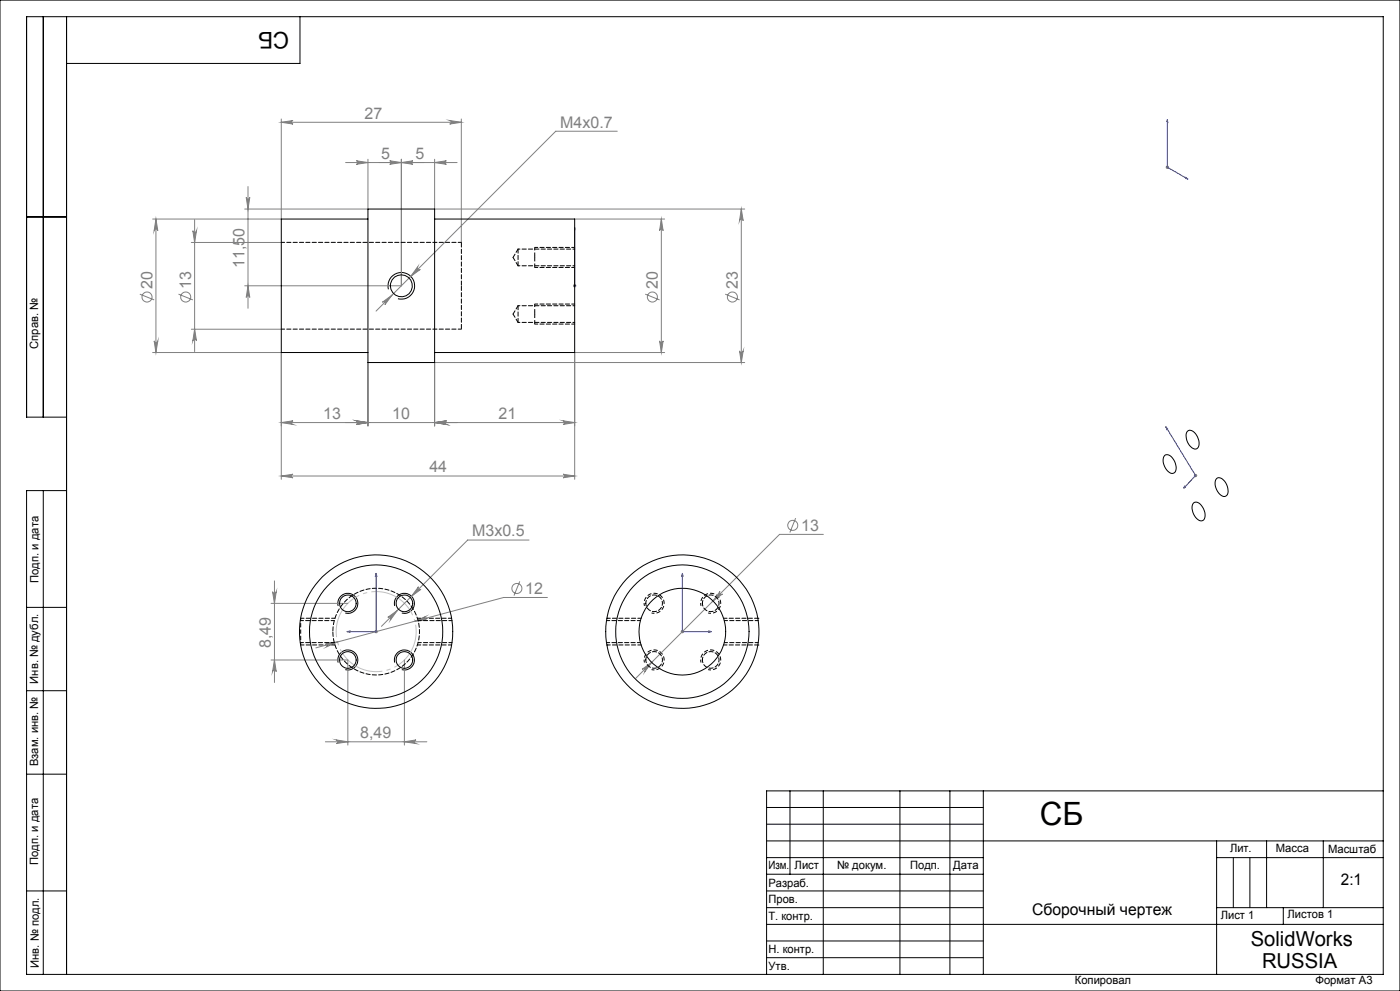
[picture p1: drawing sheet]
<svg xmlns="http://www.w3.org/2000/svg" width="420mm" height="297mm" viewBox="0 0 420 297" stroke-linecap="round" stroke-linejoin="round" font-family="sans-serif">
<g fill="none" stroke="#808080" stroke-width=".3">
<path d="M84.4 36.7l3.5-.6a.53 .53 0 0 0-.5 .6 .53 .53 0 0 0 .5 .5zM84.4 35.7v29.9h-38.6M84.4 36.7h54M134.9 36.1l3.5 .6-3.5 .5a.53 .53 0 0 0 .5-.5 .53 .53 0 0 0-.5-.6zM138.4 35.7v36.9M185.2 39.3h-18.5l-53.9 53.9M73.9 59.2a.53 .53 0 0 0 .5 .5 .53 .53 0 0 0 .5-.5l-.5 3.4zM74.4 55.9v36.5M103.7 48.7h33.4M106.9 48.2l3.5 .5-3.5 .5a.53 .53 0 0 0 .5-.5 .53 .53 0 0 0-.5-.5zM110.4 47.7v14.9h-37M116.9 48.2l3.5 .5-3.5 .5a.53 .53 0 0 0 .5-.5 .53 .53 0 0 0-.5-.5z"/>
<path d="M120.4 48.7l3.5-.5a.53 .53 0 0 0-.5 .5 .53 .53 0 0 0 .5 .5zM120.4 47.7v38h-47M130.4 48.7l3.5-.5a.53 .53 0 0 0-.5 .5 .53 .53 0 0 0 .5 .5zM130.4 47.7v14.9M349.7 50.1h1M349.8 49.8l.8 .7M350.2 49.6v1M350.6 49.8l-.8 .7M46.8 65.6v40.1M46.8 65.6l.5 3.5a.55 .55 0 0 0-.5-.5 .55 .55 0 0 0-.6 .5zM57.4 72.7h27M57.9 69.1a.55 .55 0 0 0 .5 .6 .55 .55 0 0 0 .5-.6l-.5 3.6z"/>
<path d="M58.4 65.9v39.5M125.3 80a.55 .55 0 0 0 0 .7 .55 .55 0 0 0 .8 0l-2.9 2.1zM130.4 62.6h93M172.4 65.6h27M198.4 65.6v40.1M198.4 65.6l.5 3.5a.53 .53 0 0 0-.5-.5 .53 .53 0 0 0-.5 .5zM222.4 62.6v46.1M222.4 62.6l.6 3.5a.55 .55 0 0 0-.6-.5 .55 .55 0 0 0-.5 .5zM41.9 88.2l4.3 1.7M53.6 88.2l4.3 1.7M57.4 98.7h27M58.4 98.7l.5 3.5a.55 .55 0 0 0-.5-.5 .55 .55 0 0 0-.5 .5z"/>
<path d="M74.4 85.7l.5 3.4a.53 .53 0 0 0-.5-.5 .53 .53 0 0 0-.5 .5zM114.7 90.6l2.9-2.1-2.1 2.8a.52 .52 0 0 0 0-.7 .52 .52 0 0 0-.8 0zM171.9 85.7h1M172 85.3l.8 .7M172.4 85.2v.9M172.8 85.3l-.8 .7M193.6 88.2l4.3 1.7M217.6 88.2l4.3 1.7M45.8 105.7h38.6v37.9M46.2 102.2a.55 .55 0 0 0 .6 .5 .55 .55 0 0 0 .5-.5l-.5 3.5zM110.4 108.7v19M130.4 108.7v19"/>
<path d="M130.4 108.7h93M197.9 102.2a.53 .53 0 0 0 .5 .5 .53 .53 0 0 0 .5-.5l-.5 3.5zM199.4 105.7h-27v37.9M221.9 105.2a.55 .55 0 0 0 .5 .5 .55 .55 0 0 0 .6-.5l-.6 3.5zM84.4 126.6l3.5-.5a.55 .55 0 0 0-.5 .6 .55 .55 0 0 0 .5 .5zM84.4 126.6h88M106.9 126.1l3.5 .5-3.5 .6a.55 .55 0 0 0 .5-.5 .55 .55 0 0 0-.5-.6zM130.4 126.6l3.5-.5a.55 .55 0 0 0-.5 .6 .55 .55 0 0 0 .5 .5zM168.9 126.1l3.5 .5-3.5 .6a.55 .55 0 0 0 .5-.5 .55 .55 0 0 0-.5-.6zM84.4 142.7l3.5-.6a.53 .53 0 0 0-.5 .6 .53 .53 0 0 0 .5 .5zM84.4 142.7h88M168.9 142.1l3.5 .6-3.5 .5a.53 .53 0 0 0 .5-.5 .53 .53 0 0 0-.5-.6z"/>
<path d="M238.7 155.3l-1.7 4.3M358.2 142.5h1M358.3 142.2l.7 .7M358.7 142v1M359 142.2l-.7 .7M81.8 177.3a.55 .55 0 0 0 .5 .5 .55 .55 0 0 0 .6-.5l-.6 3.5zM82.3 174.1v30.4M125.6 175.9a.52 .52 0 0 0-.1 .7 .52 .52 0 0 0 .8 0l-2.9 2.1zM155.9 174.2l-1.7 4.3M158.7 161.9h-18.4l-25.9 25.8M164.2 179.1h-13.1l-56.3 15.1M216 177.3a.52 .52 0 0 0 0 .7 .52 .52 0 0 0 .7 0l-2.8 2.1z"/>
<path d="M247 160.2h-13.1l-43.2 43.1M81.3 180.8h23.1M81.3 197.8h23.1v25.5M82.3 197.8l.6 3.5a.55 .55 0 0 0-.6-.5 .55 .55 0 0 0-.5 .5zM97.7 192.8l3.5-.4-3.2 1.4a.55 .55 0 0 0 .4-.6 .55 .55 0 0 0-.7-.4zM112.3 189.3h1M112.5 188.9l.7 .7M112.9 188.8v1M113.2 188.9l-.7 .7M116.3 185l2.9-2.1-2.1 2.9a.55 .55 0 0 0 0-.7 .55 .55 0 0 0-.8-.1zM121.3 197.8v25.5M124.4 186.2l3.3-1.4a.53 .53 0 0 0-.4 .6 .53 .53 0 0 0 .7 .4z"/>
<path d="M204.2 189.3h1M204.4 188.9l.7 .7M204.7 188.8v1M192.7 200.6l2.8-2.1-2.1 2.9a.55 .55 0 0 0 0-.8 .55 .55 0 0 0-.7 0zM97.6 222.3h30.5M100.9 221.8l3.5 .5-3.5 .5a.55 .55 0 0 0 .5-.5 .55 .55 0 0 0-.5-.5zM121.3 222.3l3.5-.5a.55 .55 0 0 0-.5 .5 .55 .55 0 0 0 .5 .5z"/>
<circle cx="44.1" cy="89" r="1.51"/>
<circle cx="55.7" cy="89" r="1.51"/>
<circle cx="195.7" cy="89" r="1.51"/>
<circle cx="219.7" cy="89" r="1.51"/>
<circle cx="237.8" cy="157.4" r="1.51"/>
<circle cx="155.1" cy="176.4" r="1.5"/>
</g>
<g fill="none" stroke="#000" stroke-width=".3">
<path d="M0 0h420v297h-420zM13 5v120M20 5v287M90 5v14h-70M8 65h12M116.5 86.7a4 4 0 0 1 3.5-5 4 4 0 0 1 4.4 4.3 4 4 0 0 1-5 3.5M20 125h-12v-120h407v287h-407v-145h12M349.4 136.6a1.91 1.91 0 0 1 2.7 1.2 3.1 3.1 0 0 1 0 4 2.53 2.53 0 0 1-2.7-2l-.5-1.6 .1-.9zM356.2 129.3a1.92 1.92 0 0 1 2.8 1.2 3.2 3.2 0 0 1 .1 4 2.54 2.54 0 0 1-2.8-2l-.5-2.1zM13 147v145M358 150.8a1.91 1.91 0 0 1 2.8 1.2 3.2 3.2 0 0 1 .1 4 2.54 2.54 0 0 1-2.8-1.9l-.5-1.7 .1-.9zM364.9 143.5a1.92 1.92 0 0 1 2.8 1.2 3.7 3.7 0 0 1 .3 3.8 1.91 1.91 0 0 1-2.7-1.2 3.5 3.5 0 0 1-.4-3.8z"/>
<path d="M8 182h12M101.5 198.6a2.99 2.99 0 0 1 2.6-3.8 2.99 2.99 0 0 1 3.2 3.3 2.99 2.99 0 0 1-3.7 2.6M101.5 181.6a2.99 2.99 0 0 1 2.6-3.8 2.99 2.99 0 0 1 3.2 3.3 2.99 2.99 0 0 1-3.7 2.6M118.4 198.6a2.99 2.99 0 0 1 2.7-3.8 2.99 2.99 0 0 1 3.2 3.3 2.99 2.99 0 0 1-3.8 2.6M118.4 181.6a2.99 2.99 0 0 1 2.7-3.8 2.99 2.99 0 0 1 3.2 3.3 2.99 2.99 0 0 1-3.8 2.6M182.1 185.3h.1M182.1 193.3h.1M227.4 185.3h.1M227.4 193.3h.1M8 207h12M8 232h12M237 237v25"/>
<path d="M247 237v55M270 237v55M285 237v55M295 237v55M415 237h-185v55M230 257h65M230 242h65M230 247h65M230 252h185M365 252v40M365 257h50M370 257v15"/>
<path d="M375 257v15M380 252v20M397 252v20M8 267h12M230 262h65M230 267h65M230 272h65M230 277h185M365 272h50M385 272v5M230 282h65M230 287h65"/>
</g>
<path d="M160.4 76.6v-2.4M160.4 93.5v-2.4M90.2 193.3v-8M195.5 183.7a3 3 0 0 0 3.7-2.6 3 3 0 0 0-3.2-3.3 3 3 0 0 0-2.7 3.8M212.4 183.7a3 3 0 0 0 3.8-2.6 3 3 0 0 0-3.3-3.3 3 3 0 0 0-2.6 3.8M195.5 200.7a3 3 0 0 0 3.7-2.7 3 3 0 0 0-3.2-3.2 3 3 0 0 0-2.7 3.8M212.4 200.7a3 3 0 0 0 3.8-2.7 3 3 0 0 0-3.3-3.2 3 3 0 0 0-2.6 3.8" fill="none" stroke="#000" stroke-width=".3" stroke-dasharray="1.3 .6" stroke-dashoffset=".4" stroke-linecap="butt"/>
<path d="M160.4 97.1v-3M160.4 80.2v-3" fill="none" stroke="#000" stroke-width=".3" stroke-dasharray="1.3 .6" stroke-dashoffset=".1" stroke-linecap="butt"/>
<path d="M124.3 185.8a12 12 0 0 0-20-4.9 12 12 0 0 0 5.2 19.9 12 12 0 0 0 15.1-14.1l-.3-.9" fill="none" stroke="#c0c0c0" stroke-width=".3" stroke-dasharray="15.2 1.3 1.3 1.3" stroke-dashoffset="-1.5" stroke-linecap="butt"/>
<g fill="none" stroke="#00f" stroke-width=".3">
<path d="M350.2 35.8v14.3l6.2 3.6M350.2 35.8l.1 .9-.3-.2zM355.7 53.2l.7 .5-.7-.2zM172.4 68.2v.9v-.9M172.4 68.2v17.5M172.4 85.4v.5zM172.4 85.7h.1M349.7 127.9l.6 .6-.2 .2zM349.7 127.9l9 14.6-3.6 3.8M355.4 145.7l.2 .4-.5 .2zM112.9 171.8v17.5h-8.8M112.9 171.8l.2 .9h-.5z"/>
<path d="M204.7 171.8v17.5h8.7M204.7 171.8l.2 .9h-.4zM104.1 189.3l.9-.2v.4zM212.6 189.1l.8 .2-.8 .2z"/>
</g>
<path d="M172.4 74.2h-12M160.4 97.1h12M160.4 80.2h12M172.4 91.1h-12M90.2 193.3h10.3M100.5 185.3h-10.3M125.2 193.3h10.3M135.5 185.3h-10.3M182.1 193.3h10.3M192.4 185.3h-10.3M217.1 193.3h10.3M227.4 185.3h-10.3" fill="none" stroke="#000" stroke-width=".3" stroke-dasharray="1.3 .6" stroke-dashoffset=".3"/>
<path d="M160.4 77.2v-.6M160.4 94.1v-.6" fill="none" stroke="#000" stroke-width=".3" stroke-dasharray="1.3 .6"/>
<path d="M97.7 192.8a.55 .55 0 0 1 .6 .4 .55 .55 0 0 1-.3 .6l3.2-1.4zM124.4 186.2l3.6-.4a.53 .53 0 0 1-.7-.4 .53 .53 0 0 1 .4-.6z" fill="#808080"/>
<g fill="#00f">
<path d="M172.4 85.4v.5zM172.4 68.2v.9z"/>
<path d="M212.6 189.1l.8 .2-.8 .2zM204.7 171.8l.2 .9h-.4zM355.4 145.7l-.3 .6 .5-.2zM349.7 127.9l.4 .8 .2-.2zM355.7 53.2l.7 .5-.7-.2zM350.2 35.8l.1 .9-.3-.2z"/>
<path d="M104.1 189.3l.9 .2v-.4zM112.9 171.8l-.3 .9h.5z"/>
</g>
<g fill="#808080">
<path d="M130.4 48.7l3.5-.5a.53 .53 0 0 0-.5 .5 .53 .53 0 0 0 .5 .5zM116.9 48.2l3.5 .5-3.5 .5a.53 .53 0 0 0 .5-.5 .53 .53 0 0 0-.5-.5z"/>
<path d="M84.4 126.6l3.5-.5a.55 .55 0 0 0-.5 .6 .55 .55 0 0 0 .5 .5zM106.9 126.1l3.5 .5-3.5 .6a.55 .55 0 0 0 .5-.5 .55 .55 0 0 0-.5-.6zM106.9 126.1l3.5 .5-3.5 .6a.55 .55 0 0 0 .5-.5 .55 .55 0 0 0-.5-.6zM130.4 126.6l3.5-.5a.55 .55 0 0 0-.5 .6 .55 .55 0 0 0 .5 .5zM130.4 126.6l3.5-.5a.55 .55 0 0 0-.5 .6 .55 .55 0 0 0 .5 .5zM168.9 126.1l3.5 .5-3.5 .6a.55 .55 0 0 0 .5-.5 .55 .55 0 0 0-.5-.6zM84.4 36.7l3.5-.6a.53 .53 0 0 0-.5 .6 .53 .53 0 0 0 .5 .5zM134.9 36.1l3.5 .6-3.5 .5a.53 .53 0 0 0 .5-.5 .53 .53 0 0 0-.5-.6zM114.7 90.6a.52 .52 0 0 1 .8 0 .52 .52 0 0 1 0 .7l2.1-2.8zM125.3 80l-2.1 2.8 2.9-2.1a.55 .55 0 0 1-.8 0 .55 .55 0 0 1 0-.7zM106.9 48.2l3.5 .5-3.5 .5a.53 .53 0 0 0 .5-.5 .53 .53 0 0 0-.5-.5zM120.4 48.7l3.5-.5a.53 .53 0 0 0-.5 .5 .53 .53 0 0 0 .5 .5zM116.3 185a.55 .55 0 0 1 .8 .1 .55 .55 0 0 1 0 .7l2.1-2.9zM125.6 175.9l-2.2 2.8 2.9-2.1a.52 .52 0 0 1-.7 0 .52 .52 0 0 1 0-.7zM192.7 200.6a.55 .55 0 0 1 .7 0 .55 .55 0 0 1 0 .8l2.1-2.9zM216 177.3l-2.1 2.8 2.8-2.1a.52 .52 0 0 1-.7 0 .52 .52 0 0 1 0-.7z"/>
<path d="M81.8 177.3a.55 .55 0 0 0 .5 .5 .55 .55 0 0 0 .6-.5l-.6 3.5zM82.3 197.8l.6 3.5a.55 .55 0 0 0-.6-.5 .55 .55 0 0 0-.5 .5z"/>
<path d="M198.4 65.6l.5 3.5a.53 .53 0 0 0-.5-.5 .53 .53 0 0 0-.5 .5zM197.9 102.2a.53 .53 0 0 0 .5 .5 .53 .53 0 0 0 .5-.5l-.5 3.5zM222.4 62.6l.6 3.5a.55 .55 0 0 0-.6-.5 .55 .55 0 0 0-.5 .5zM221.9 105.2a.55 .55 0 0 0 .5 .5 .55 .55 0 0 0 .6-.5l-.6 3.5zM46.8 65.6l.5 3.5a.55 .55 0 0 0-.5-.5 .55 .55 0 0 0-.6 .5zM46.2 102.2a.55 .55 0 0 0 .6 .5 .55 .55 0 0 0 .5-.5l-.5 3.5zM73.9 59.2a.53 .53 0 0 0 .5 .5 .53 .53 0 0 0 .5-.5l-.5 3.4zM74.4 85.7l.5 3.4a.53 .53 0 0 0-.5-.5 .53 .53 0 0 0-.5 .5zM57.9 69.1a.55 .55 0 0 0 .5 .6 .55 .55 0 0 0 .5-.6l-.5 3.6zM58.4 98.7l.5 3.5a.55 .55 0 0 0-.5-.5 .55 .55 0 0 0-.5 .5z"/>
<path d="M100.9 221.8l3.5 .5-3.5 .5a.55 .55 0 0 0 .5-.5 .55 .55 0 0 0-.5-.5zM121.3 222.3l3.5-.5a.55 .55 0 0 0-.5 .5 .55 .55 0 0 0 .5 .5z"/>
<path d="M84.4 142.7l3.5-.6a.53 .53 0 0 0-.5 .6 .53 .53 0 0 0 .5 .5zM168.9 142.1l3.5 .6-3.5 .5a.53 .53 0 0 0 .5-.5 .53 .53 0 0 0-.5-.6z"/>
</g>
<g fill="none" stroke="#000" stroke-width=".3">
<path d="M110.4 62.6h20v46.1h-20zM110.4 65.6h-26v40.1h26M130.4 65.6h42v40.1h-42"/>
<circle cx="120.4" cy="85.7" r="3.3"/>
<circle cx="104.4" cy="180.8" r="2.5"/>
<circle cx="104.4" cy="197.8" r="2.5"/>
<circle cx="112.8" cy="189.3" r="23"/>
<circle cx="112.8" cy="189.3" r="20"/>
<circle cx="121.3" cy="180.8" r="2.5"/>
<circle cx="121.3" cy="197.8" r="2.5"/>
<circle cx="204.7" cy="189.3" r="13"/>
<circle cx="204.7" cy="189.3" r="20"/>
<circle cx="204.7" cy="189.3" r="23"/>
</g>
<path d="M138.4 85.6v-13M138.4 98.6v-13" fill="none" stroke="#000" stroke-width=".3" stroke-dasharray="1.3 .6" stroke-dashoffset="-.1"/>
<path d="M155.4 74.7v5M155.4 91.6v5" fill="none" stroke="#000" stroke-width=".3" stroke-dasharray="1.3 .6"/>
<path d="M138.4 72.6h-54M84.4 98.6h54M90.1 192.6h10.2M100.3 186h-10.2M125.4 192.6h10.2M135.6 186h-10.2M182 192.6h10.1M192.1 186h-10.1M217.3 192.6h10.2M227.5 186h-10.2" fill="none" stroke="#000" stroke-width=".3" stroke-dasharray="1.3 .6" stroke-dashoffset=".3"/>
<path d="M155.4 79.7h17M172.4 74.7h-17M155.4 96.6h17M172.4 91.6h-17" fill="none" stroke="#000" stroke-width=".3" stroke-dasharray="1.3 .6" stroke-dashoffset=".7"/>
<path d="M153.9 77.2l1.5 2.5M155.4 74.7l-1.5 2.5M153.9 94.1l1.5 2.5M155.4 91.6l-1.5 2.5" fill="none" stroke="#000" stroke-width=".3" stroke-dasharray="1.3 .6" stroke-dashoffset=".1"/>
<path d="M99.9 189.3a13 13 0 0 1 19.1-11.5 13 13 0 0 1 1 22.3 13 13 0 0 1-20.1-9.6v-1.2" fill="none" stroke="#000" stroke-width=".3" stroke-dasharray="1.3 .6" stroke-dashoffset="-.2"/>
<path d="M193.7 180.8a2.5 2.5 0 0 1 3.6-2.2 2.5 2.5 0 0 1 .5 4.2 2.5 2.5 0 0 1-4-1.5l-.1-.5M193.7 197.8a2.5 2.5 0 0 1 3.6-2.3 2.5 2.5 0 0 1 .5 4.2 2.5 2.5 0 0 1-4-1.4l-.1-.5M210.7 197.8a2.5 2.5 0 0 1 3.6-2.3 2.5 2.5 0 0 1 .5 4.2 2.5 2.5 0 0 1-4-1.4l-.1-.5M210.7 180.8a2.5 2.5 0 0 1 3.6-2.2 2.5 2.5 0 0 1 .5 4.2 2.5 2.5 0 0 1-4-1.5l-.1-.5" fill="none" stroke="#000" stroke-width=".3" stroke-dasharray="1.3 .6" stroke-dashoffset=".4"/>
<text font-size="9.6" x="311.9" y="247.3">СБ</text>
<text font-size="6.9" x="86.8" y="9.5" transform="rotate(-180 86.8 9.5)">СБ</text>
<g font-size="6.2">
<text x="375.2" y="283.5">SolidWorks</text>
<text x="378.6" y="290">RUSSIA</text>
</g>
<g font-size="4.8" fill="#808080">
<text x="109.4" y="35.6">27</text>
<text x="168.1" y="38.2">M4x0.7</text>
<text x="114.4" y="47.6">5</text>
<text x="124.6" y="47.6">5</text>
<text x="73.3" y="80.3" transform="rotate(-90 73.3 80.3)">11,50</text>
<text x="45.7" y="86.5" transform="rotate(-90 45.7 86.5)">20</text>
<text x="57.3" y="86.5" transform="rotate(-90 57.3 86.5)">13</text>
<text x="197.3" y="86.5" transform="rotate(-90 197.3 86.5)">20</text>
<text x="221.3" y="86.5" transform="rotate(-90 221.3 86.5)">23</text>
<text x="96.9" y="125.6">13</text>
<text x="117.7" y="125.6">10</text>
<text x="149.5" y="125.6">21</text>
<text x="128.8" y="141.6">44</text>
<text x="141.6" y="160.8">M3x0.5</text>
<text x="240.3" y="159">13</text>
<text x="157.6" y="177.9">12</text>
<text x="81.3" y="194.3" transform="rotate(-90 81.3 194.3)">8,49</text>
<text x="108.1" y="221.2">8,49</text>
</g>
<g font-size="4.8">
<text x="402.3" y="265.3">2:1</text>
<text x="309.6" y="274.1">Сборочный чертеж</text>
</g>
<g font-size="3.4">
<text x="11.5" y="104.5" transform="rotate(-90 11.5 104.5)">Справ. №</text>
<text x="11.6" y="174.7" transform="rotate(-90 11.6 174.7)">Подп. и дата</text>
<text x="11.4" y="204.9" transform="rotate(-90 11.4 204.9)">Инв. № дубл.</text>
<text x="11.4" y="229.6" transform="rotate(-90 11.4 229.6)">Взам. инв. №</text>
<text x="369" y="255.5">Лит.</text>
<text x="382.8" y="255.5">Масса</text>
<text x="398.4" y="255.6">Масштаб</text>
<text x="11.4" y="259.2" transform="rotate(-90 11.4 259.2)">Подп. и дата</text>
<text x="230.5" y="260.5">Изм.</text>
<text x="238.4" y="260.4">Лист</text>
<text x="251.1" y="260.4">№ докум.</text>
<text x="273" y="260.4">Подп.</text>
<text x="286" y="260.4">Дата</text>
<text x="230.5" y="265.7">Разраб.</text>
<text x="230.5" y="275.7">Т. контр.</text>
<text x="230.6" y="270.7">Пров.</text>
<text x="366.2" y="275.3">Лист 1</text>
<text x="386.3" y="275.2">Листов 1</text>
<text x="230.6" y="285.7">Н. контр.</text>
<text x="11.6" y="290" transform="rotate(-90 11.6 290)">Инв. № подл.</text>
<text x="230.6" y="290.7">Утв.</text>
<text x="322.5" y="295">Копировал</text>
<text x="394.6" y="295">Формат А3</text>
</g>
</svg>
